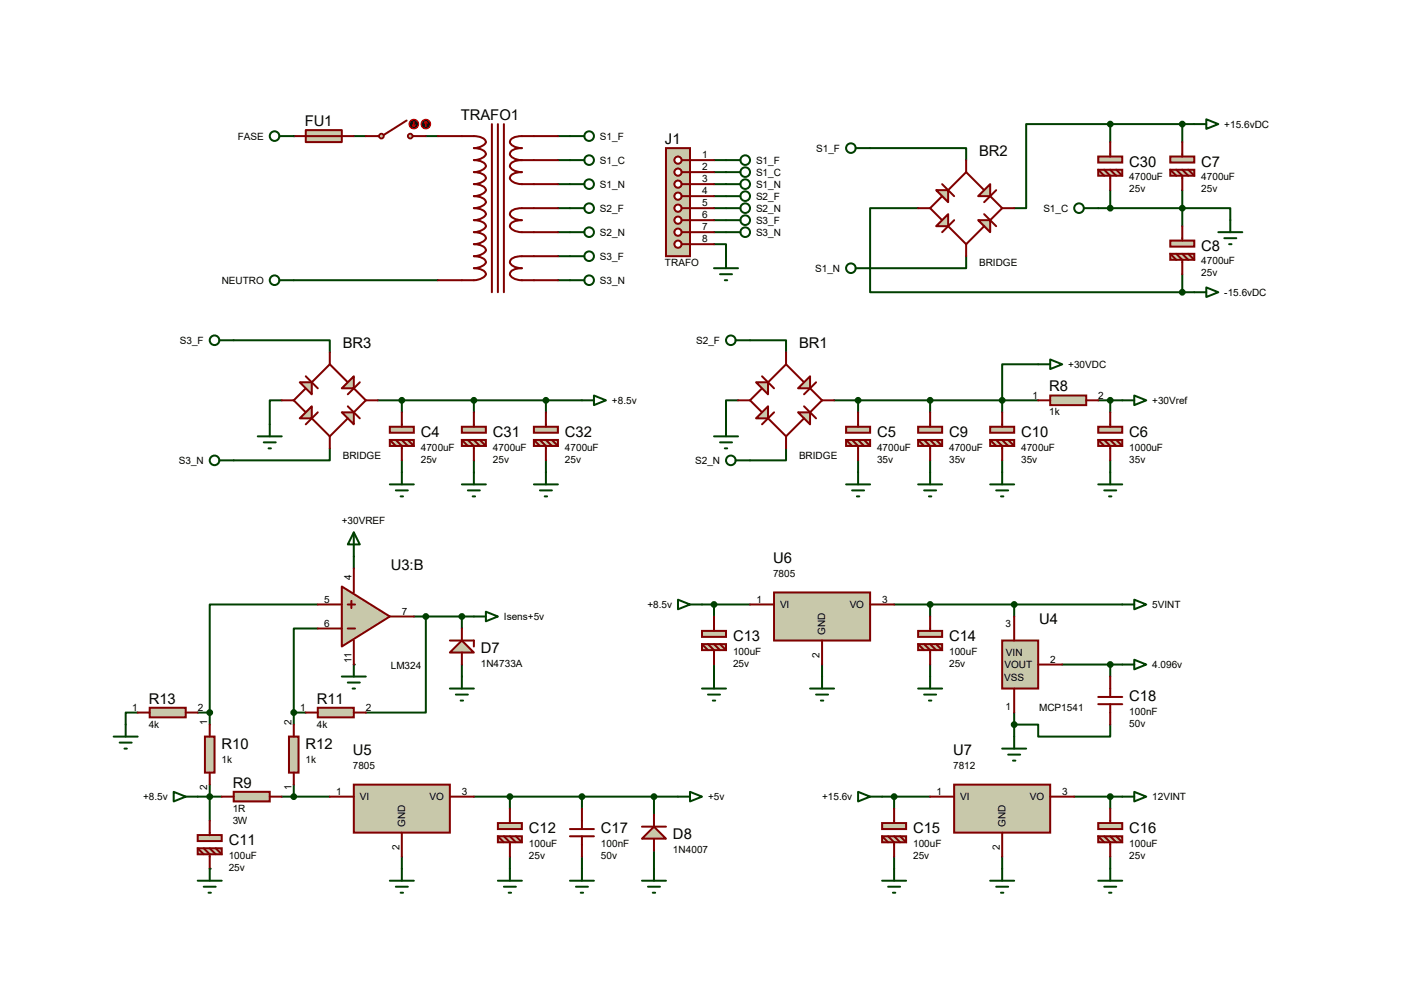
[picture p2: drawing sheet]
<svg xmlns="http://www.w3.org/2000/svg" width="297mm" height="210mm" viewBox="0 0 297 210" stroke-linecap="round" stroke-linejoin="round" font-family="sans-serif">
<circle cx="62.1" cy="28.8" r=".21" fill="#004000"/>
<g fill="none" stroke="#004000" stroke-width=".42">
<path d="M74.8 28.8h2.6M184.1 31.3h20.3v2.6M252.6 26.2h-2.5v3.9M194.2 44h-10.1v17.8h66M204.4 54.2v2.5h-20.3M250.1 44h10.2v2.6M250.1 40.2v7.6M250.1 58v3.8M158.7 72h7.6v2.5M219.6 77h-7.6v7.7h7.6M250.1 61.8h2.5M156.1 84.7h-2.5v5"/>
<path d="M166.3 94.8v2.6h-7.6M232.3 84.7h5.1M234.9 84.7v2.5M234.9 97.4v2.5M74.8 117.7v2.5M29.1 150.7h-2.5v2.5M62.1 165.9v2.6h-2.5"/>
</g>
<circle cx="74.8" cy="140.5" r=".21" fill="#004000"/>
<path d="M67.2 132.9h-5.1v17.8M67.2 127.8h-22.8v22.9M87.5 130.4h2.6v20.3h-12.7M41.8 150.7h2.6M44.4 150.7v2.5M62.1 150.7v2.5M62.1 150.7h2.6M41.8 168.5h5.1M44.4 165.9v7.7M62.1 168.5h7.7M100.2 168.5h7.7v2.5M143.4 168.5h-5.1v3.8" fill="none" stroke="#004000" stroke-width=".42"/>
<circle cx="44.4" cy="183.7" r=".21" fill="#004000"/>
<g fill="none" stroke="#004000" stroke-width=".42">
<path d="M90.1 28.8h2.5M118 28.8h2.6M118 38.9h2.6M118 33.9h2.6M151 38.9h2.6M151 33.9h2.6M151 36.4h2.6M234.9 26.2h-17.8v17.8h-2.6M234.9 26.2v3.9M234.9 26.2h15.2M62.1 59.3h30.5M118 59.3h2.6"/>
<path d="M118 49.1h2.6M118 44h2.6M118 54.2h2.6M151 51.6h2.6v2.6M151 49.1h2.6M151 44h2.6M151 41.5h2.6M151 46.6h2.6M232.3 44h17.8M234.9 40.2v3.8M49.4 72h20.4v2.5M59.6 84.7h-2.5v5"/>
<path d="M69.8 94.8v2.6h-20.4M79.9 84.7h43.2M85 84.7v2.5M85 97.4v2.5M100.2 84.7v2.5M100.2 97.4v2.5M115.5 84.7v2.5M115.5 97.4v2.5M176.4 84.7h35.6v2.5M181.5 84.7v2.5M181.5 97.4v2.5M196.8 84.7v2.5"/>
<path d="M196.8 97.4v2.5M212 97.4v2.5M90.1 130.4h10.1M97.7 130.4v2.5M148.5 127.8h10.2M151 127.8v2.6M189.1 127.8h48.3M196.8 127.8v2.6M214.5 127.8v2.6M97.7 140.5v2.6M151 140.5v2.6M173.9 140.5v2.6"/>
<path d="M196.8 140.5v2.6M214.5 153.2h5.1v2.6h15.3v-2.6M214.5 150.7v5.1M224.7 140.5h12.7M234.9 140.5v2.6M107.9 168.5h30.4M123.1 168.5v2.5M138.3 179.9v3.8M186.6 168.5h10.2M189.1 168.5v2.5M227.2 168.5h10.2M234.9 168.5v2.5"/>
<path d="M85 181.2v2.5M107.9 181.2v2.5M123.1 181.2v2.5M189.1 181.2v2.5M212 181.2v2.5M234.9 181.2v2.5"/>
</g>
<path d="M64.7 27.5h7.6v2.6h-7.6z" fill="#c8c8aa" stroke="#800000" stroke-width=".42"/>
<path d="M62.1 28.8h12.7" fill="none" stroke="#800000" stroke-width=".42"/>
<g fill="none" stroke="#004000" stroke-width=".42">
<path d="M59.1 28.8h3M59.1 59.3h3"/>
<circle cx="58.1" cy="28.8" r="1.02"/>
<circle cx="58.1" cy="59.3" r="1.02"/>
</g>
<g fill="#c8c8aa" stroke="#800000" stroke-width=".38">
<circle cx="86.8" cy="28.8" r=".51"/>
<circle cx="80.7" cy="28.8" r=".51"/>
</g>
<path d="M77.4 28.8h2.8M86 25.5l-4.8 3M87.3 28.8h2.8" fill="none" stroke="#800000" stroke-width=".42"/>
<circle cx="87.5" cy="26.2" r="1.02" fill="#400000" stroke="#f00" stroke-width=".21"/>
<path d="M87.3 26.5l.2 .3M87.5 25.7v1.1M87.8 26.5l-.3 .3" fill="none" stroke="#f00" stroke-width=".21"/>
<circle cx="90.1" cy="26.2" r="1.02" fill="#400000" stroke="#f00" stroke-width=".21"/>
<path d="M90.1 25.7l-.3 .3M90.1 25.7l.2 .3M90.1 25.7v1.1" fill="none" stroke="#f00" stroke-width=".21"/>
<g fill="none" stroke="#004000" stroke-width=".42">
<path d="M120.6 28.8h3M120.6 33.9h3M120.6 38.9h3M181 31.3h3.1M120.6 44h3M120.6 49.1h3M181 56.7h3.1M229.3 44h3M155.6 72h3.1M155.6 97.4h3.1"/>
<circle cx="124.6" cy="33.9" r="1.02"/>
<circle cx="124.6" cy="38.9" r="1.02"/>
<circle cx="124.6" cy="28.8" r="1.02"/>
<circle cx="180" cy="31.3" r="1.02"/>
<circle cx="124.6" cy="49.1" r="1.02"/>
<circle cx="124.6" cy="44" r="1.02"/>
<circle cx="180" cy="56.7" r="1.02"/>
<circle cx="228.3" cy="44" r="1.02"/>
<circle cx="154.6" cy="72" r="1.02"/>
<circle cx="154.6" cy="97.4" r="1.02"/>
</g>
<path d="M168.8 87.2h2.6v2.5z" fill="#c8c8aa" stroke="#800000" stroke-width=".42"/>
<path d="M161.2 79.6l2.5 2.5M161.2 82.1l-2.5 2.6 2.5 2.5M162.5 80.9l3.8-3.9 3.8 3.9M162.5 88.5l3.8 3.8 3.8-3.8M163.7 87.2l-2.5 2.5M170.1 85.9l2.5 2.6M171.4 82.1l2.5 2.6-2.5 2.5M172.6 80.9l-2.5 2.5" fill="none" stroke="#800000" stroke-width=".42"/>
<g fill="#c8c8aa" stroke="#800000" stroke-width=".42">
<path d="M171.4 79.6v2.5h-2.6z"/>
<path d="M159.9 80.9h2.6v2.5z"/>
<path d="M159.9 88.5l2.6-2.6v2.6z"/>
</g>
<path d="M166.3 74.5v2.5M156.1 84.7h2.6M166.3 92.3v2.5M173.9 84.7h2.5" fill="none" stroke="#800000" stroke-width=".42"/>
<path d="M151 92.3h5.1M152.3 93.6h2.6M153.3 94.8h.5M153.6 89.7v2.6M181.5 99.9v2.5M179 102.4h5.1M180.3 103.7h2.5M181.3 105h.5" fill="none" stroke="#004000" stroke-width=".42"/>
<path d="M222.2 83.7h7.6v2h-7.6z" fill="#c8c8aa" stroke="#800000" stroke-width=".42"/>
<path d="M219.6 84.7h2.6M229.8 84.7h2.5" fill="none" stroke="#800000" stroke-width=".42"/>
<g fill="#c8c8aa" stroke="#800000" stroke-width=".42">
<path d="M232.3 90.3h5.1v1.2h-5.1z"/>
<path d="M232.3 93h5.1v1.3h-5.1z"/>
</g>
<path d="M232.3 93l1.3 1.3M233.6 93l1.3 1.3v3.1M234.9 87.2v3.1M234.9 93l1.2 1.3M236.1 93l1.3 1.3" fill="none" stroke="#800000" stroke-width=".42"/>
<path d="M219.6 77h2.6M222.2 76l2.5 1-2.5 1.1zM234.9 99.9v2.5M237.4 84.7h2.5M239.9 83.7l2.6 1-2.6 1zM232.3 102.4h5.1M233.6 103.7h2.5M234.6 105h.5" fill="none" stroke="#004000" stroke-width=".42"/>
<circle cx="234.9" cy="84.7" r=".51" fill="#004000" stroke="#004000" stroke-width=".42"/>
<path d="M206.9 46.6h2.6v2.5z" fill="#c8c8aa" stroke="#800000" stroke-width=".42"/>
<path d="M199.3 38.9l2.5 2.6M199.3 41.5l-2.5 2.5 2.5 2.6M200.6 40.2l3.8-3.8 3.8 3.8M200.6 47.8l3.8 3.8 3.8-3.8M201.8 46.6l-2.5 2.5M208.2 45.3l2.5 2.5M209.5 41.5l2.5 2.5-2.5 2.6M210.7 40.2l-2.5 2.6" fill="none" stroke="#800000" stroke-width=".42"/>
<g fill="#c8c8aa" stroke="#800000" stroke-width=".42">
<path d="M209.5 38.9v2.6h-2.6z"/>
<path d="M198 40.2h2.6v2.6z"/>
<path d="M198 47.8l2.6-2.5v2.5z"/>
</g>
<path d="M204.4 33.9v2.5M194.2 44h2.6M204.4 51.6v2.6M212 44h2.5" fill="none" stroke="#800000" stroke-width=".42"/>
<g fill="#c8c8aa" stroke="#800000" stroke-width=".42">
<path d="M247.6 33.1h5v1.3h-5z"/>
<path d="M247.6 35.9h5v1.3h-5z"/>
</g>
<path d="M247.6 35.9l1.2 1.3M248.8 35.9l1.3 1.3v3M250.1 30.1v3M250.1 35.9l1.3 1.3M251.4 35.9l1.2 1.3" fill="none" stroke="#800000" stroke-width=".42"/>
<g fill="#c8c8aa" stroke="#800000" stroke-width=".42">
<path d="M247.6 50.9h5v1.3h-5z"/>
<path d="M247.6 53.7h5v1.2h-5z"/>
</g>
<path d="M247.6 53.7l1.2 1.2M248.8 53.7l1.3 1.2v3.1M250.1 47.8v3.1M250.1 53.7l1.3 1.2M251.4 53.7l1.2 1.2" fill="none" stroke="#800000" stroke-width=".42"/>
<g fill="#004000" stroke="#004000" stroke-width=".42">
<circle cx="250.1" cy="44" r=".51"/>
<circle cx="250.1" cy="26.2" r=".51"/>
<circle cx="250.1" cy="61.8" r=".51"/>
<circle cx="212" cy="84.7" r=".51"/>
</g>
<g fill="none" stroke="#004000" stroke-width=".42">
<path d="M252.6 26.2h2.6M255.2 25.2l2.5 1-2.5 1.1zM257.7 49.1h5.1M259 50.4h2.5M260 51.6h.5M260.3 46.6v2.5M252.6 61.8h2.6M255.2 60.8l2.5 1-2.5 1zM196.8 99.9v2.5M212 99.9v2.5M194.2 102.4h5.1M195.5 103.7h2.5"/>
<path d="M196.5 105h.5M209.5 102.4h5M210.7 103.7h2.6M211.8 105h.5"/>
</g>
<g fill="#c8c8aa" stroke="#800000" stroke-width=".42">
<path d="M41.8 176.6h5.1v1.3h-5.1z"/>
<path d="M41.8 179.4h5.1v1.3h-5.1z"/>
</g>
<path d="M41.8 179.4l1.3 1.3M43.1 179.4l1.3 1.3v3M44.4 173.6v3M44.4 179.4l1.2 1.3M45.6 179.4l1.3 1.3" fill="none" stroke="#800000" stroke-width=".42"/>
<path d="M49.4 167.5h7.7v2h-7.7z" fill="#c8c8aa" stroke="#800000" stroke-width=".42"/>
<path d="M46.9 168.5h2.5M57.1 168.5h2.5" fill="none" stroke="#800000" stroke-width=".42"/>
<circle cx="62.1" cy="168.5" r=".51" fill="#004000" stroke="#004000" stroke-width=".42"/>
<path d="M74.8 112.6l1.3 2.5h-2.5zM74.8 112.6v5.1" fill="none" stroke="#004000" stroke-width=".42"/>
<path d="M43.3 155.8h2.1v7.6h-2.1z" fill="#c8c8aa" stroke="#800000" stroke-width=".42"/>
<path d="M44.4 153.2v2.6M44.4 163.4v2.5" fill="none" stroke="#800000" stroke-width=".42"/>
<path d="M67.2 149.7h7.6v2h-7.6z" fill="#c8c8aa" stroke="#800000" stroke-width=".42"/>
<path d="M64.7 150.7h2.5M74.8 150.7h2.6" fill="none" stroke="#800000" stroke-width=".42"/>
<path d="M61.1 155.8h2.1v7.6h-2.1z" fill="#c8c8aa" stroke="#800000" stroke-width=".42"/>
<path d="M62.1 153.2v2.6M62.1 163.4v2.5" fill="none" stroke="#800000" stroke-width=".42"/>
<path d="M31.7 149.7h7.6v2h-7.6z" fill="#c8c8aa" stroke="#800000" stroke-width=".42"/>
<path d="M29.1 150.7h2.6M39.3 150.7h2.5" fill="none" stroke="#800000" stroke-width=".42"/>
<path d="M100.2 130.4h2.6M102.8 129.4l2.5 1-2.5 1zM24 155.8h5.1M25.3 157.1h2.6M26.3 158.3h.5M26.6 153.2v2.6M72.3 143.1h5.1M73.6 144.4h2.5M74.6 145.6h.5M74.8 140.5v2.6" fill="none" stroke="#004000" stroke-width=".42"/>
<path d="M72.3 124l10.2 6.4-10.2 6.3z" fill="#c8c8aa" stroke="#800000" stroke-width=".42"/>
<path d="M67.2 132.9h5.1M67.2 127.8h5.1M73.6 132.9h1.5M73.6 127.8h1.5M74.3 127.1v1.5M74.8 120.2v5.1M74.8 135.5v5M82.5 130.4h5" fill="none" stroke="#800000" stroke-width=".42"/>
<g fill="#004000" stroke="#004000" stroke-width=".42">
<circle cx="90.1" cy="130.4" r=".51"/>
<circle cx="62.1" cy="150.7" r=".51"/>
<circle cx="44.4" cy="150.7" r=".51"/>
</g>
<g fill="#c8c8aa" stroke="#800000" stroke-width=".42">
<path d="M105.3 174.1h5.1v1.2h-5.1z"/>
<path d="M105.3 176.9h5.1v1.2h-5.1z"/>
</g>
<path d="M105.3 176.9l1.3 1.2M106.6 176.9l1.3 1.2v3.1M107.9 171v3.1M107.9 176.9l1.2 1.2M109.1 176.9l1.3 1.2" fill="none" stroke="#800000" stroke-width=".42"/>
<path d="M36.7 167.5l2.6 1-2.6 1zM39.3 168.5h2.5M143.4 168.5h2.6M146 167.5l2.5 1-2.5 1z" fill="none" stroke="#004000" stroke-width=".42"/>
<circle cx="44.4" cy="168.5" r=".51" fill="#004000" stroke="#004000" stroke-width=".42"/>
<path d="M138.3 174.8l2.6 2.6h-5.1z" fill="#c8c8aa" stroke="#800000" stroke-width=".42"/>
<path d="M135.8 174.8h5.1M138.3 172.3v2.5M138.3 177.4v2.5" fill="none" stroke="#800000" stroke-width=".42"/>
<circle cx="138.3" cy="168.5" r=".51" fill="#004000" stroke="#004000" stroke-width=".42"/>
<path d="M74.8 165.9h20.4v10.2h-20.4z" fill="#c8c8aa" stroke="#800000" stroke-width=".42"/>
<path d="M92.6 28.8h7.6a2.31 2.31 0 0 1 2.6 1.3 2.69 2.69 0 0 1-2.6 1.2 2.31 2.31 0 0 1 2.6 1.3 2.69 2.69 0 0 1-2.6 1.3 2.31 2.31 0 0 1 2.6 1.2 2.69 2.69 0 0 1-2.6 1.3 2.31 2.31 0 0 1 2.6 1.3 2.69 2.69 0 0 1-2.6 1.2 2.31 2.31 0 0 1 2.6 1.3 2.69 2.69 0 0 1-2.6 1.3 2.31 2.31 0 0 1 2.6 1.3 2.69 2.69 0 0 1-2.6 1.2 2.31 2.31 0 0 1 2.6 1.3 2.69 2.69 0 0 1-2.6 1.3 2.31 2.31 0 0 1 2.6 1.2 2.69 2.69 0 0 1-2.6 1.3 2.31 2.31 0 0 1 2.6 1.3 2.69 2.69 0 0 1-2.6 1.2 2.31 2.31 0 0 1 2.6 1.3 2.69 2.69 0 0 1-2.6 1.3 2.31 2.31 0 0 1 2.6 1.3 2.69 2.69 0 0 1-2.6 1.2 2.31 2.31 0 0 1 2.6 1.3 2.69 2.69 0 0 1-2.6 1.3h-7.6M104.1 26.2v35.6M105.3 26.2v35.6M106.6 26.2v35.6M110.4 33.9a2.89 2.89 0 0 0-2.5 .9 .9 .9 0 0 0 .7 1.2l1.1 .3 .7 .1a2.89 2.89 0 0 0-2.5 .9 .9 .9 0 0 0 .7 1.2l1.1 .4h.7h7.6M110.4 33.9h7.6M118 28.8h-7.6a2.89 2.89 0 0 0-2.5 .9 .9 .9 0 0 0 .7 1.2l1.1 .4h.7a2.89 2.89 0 0 0-2.5 .9 .9 .9 0 0 0 .7 1.2l1.1 .4 .7 .1M118 44h-7.6a2.89 2.89 0 0 0-2.5 .9 .9 .9 0 0 0 .7 1.2l1.1 .4 .7 .1a2.89 2.89 0 0 0-2.5 .9 .9 .9 0 0 0 .7 1.2l1.1 .3 .7 .1h7.6M118 54.2h-7.6a2.89 2.89 0 0 0-2.5 .9 .9 .9 0 0 0 .7 1.2l1.1 .4h.7a2.89 2.89 0 0 0-2.5 .9 .9 .9 0 0 0 .7 1.2l1.1 .4 .7 .1h7.6M69.8 168.5h5M85 176.1v5.1M95.2 168.5h5" fill="none" stroke="#800000" stroke-width=".42"/>
<circle cx="107.9" cy="168.5" r=".51" fill="#004000" stroke="#004000" stroke-width=".42"/>
<g fill="none" stroke="#004000" stroke-width=".42">
<path d="M41.8 186.3h5.1M43.1 187.5h2.5M44.1 188.8h.5M44.4 183.7v2.6M82.5 186.3h5M83.7 187.5h2.6M84.8 188.8h.5M85 183.7v2.6M105.3 186.3h5.1M106.6 187.5h2.5M107.6 188.8h.5M107.9 183.7v2.6"/>
<path d="M120.6 186.3h5M121.8 187.5h2.6M122.9 188.8h.5M123.1 183.7v2.6M135.8 186.3h5.1M137.1 187.5h2.5M138.1 188.8h.5M138.3 183.7v2.6"/>
</g>
<path d="M140.9 31.3h5.1v22.9h-5.1z" fill="#c8c8aa" stroke="#800000" stroke-width=".42"/>
<path d="M144.2 33.9h1.8" fill="none" stroke="#800000" stroke-width=".42"/>
<circle cx="143.4" cy="36.4" r=".76" fill="#fff" stroke="#800000" stroke-width=".42"/>
<path d="M144.2 36.4h1.8" fill="none" stroke="#800000" stroke-width=".42"/>
<circle cx="143.4" cy="38.9" r=".76" fill="#fff" stroke="#800000" stroke-width=".42"/>
<path d="M144.2 38.9h1.8" fill="none" stroke="#800000" stroke-width=".42"/>
<circle cx="143.4" cy="41.5" r=".76" fill="#fff" stroke="#800000" stroke-width=".42"/>
<path d="M144.2 41.5h1.8" fill="none" stroke="#800000" stroke-width=".42"/>
<circle cx="143.4" cy="44" r=".76" fill="#fff" stroke="#800000" stroke-width=".42"/>
<path d="M144.2 44h1.8" fill="none" stroke="#800000" stroke-width=".42"/>
<circle cx="143.4" cy="46.6" r=".76" fill="#fff" stroke="#800000" stroke-width=".42"/>
<path d="M144.2 46.6h1.8" fill="none" stroke="#800000" stroke-width=".42"/>
<circle cx="143.4" cy="49.1" r=".76" fill="#fff" stroke="#800000" stroke-width=".42"/>
<path d="M144.2 49.1h1.8" fill="none" stroke="#800000" stroke-width=".42"/>
<circle cx="143.4" cy="51.6" r=".76" fill="#fff" stroke="#800000" stroke-width=".42"/>
<path d="M144.2 51.6h1.8" fill="none" stroke="#800000" stroke-width=".42"/>
<circle cx="143.4" cy="33.9" r=".76" fill="#fff" stroke="#800000" stroke-width=".42"/>
<path d="M146 33.9h5M146 36.4h5M146 38.9h5M146 41.5h5M146 44h5M146 46.6h5M146 49.1h5M146 51.6h5" fill="none" stroke="#800000" stroke-width=".42"/>
<g fill="none" stroke="#004000" stroke-width=".42">
<path d="M120.6 59.3h3M120.6 54.2h3M151 56.7h5.1M152.3 58h2.6M153.3 59.3h.5M153.6 54.2v2.5M46.4 72h3M46.4 97.4h3"/>
<circle cx="124.6" cy="59.3" r="1.02"/>
<circle cx="124.6" cy="54.2" r="1.02"/>
<circle cx="45.4" cy="72" r="1.02"/>
<circle cx="45.4" cy="97.4" r="1.02"/>
</g>
<path d="M72.3 87.2h2.5v2.5z" fill="#c8c8aa" stroke="#800000" stroke-width=".42"/>
<path d="M64.7 79.6l2.5 2.5M64.7 82.1l-2.6 2.6 2.6 2.5M66 80.9l3.8-3.9 3.8 3.9M66 88.5l3.8 3.8 3.8-3.8M67.2 87.2l-2.5 2.5M73.6 85.9l2.5 2.6M74.8 82.1l2.6 2.6-2.6 2.5M76.1 80.9l-2.5 2.5" fill="none" stroke="#800000" stroke-width=".42"/>
<g fill="#c8c8aa" stroke="#800000" stroke-width=".42">
<path d="M72.3 82.1l2.5-2.5v2.5z"/>
<path d="M63.4 80.9h2.6v2.5z"/>
<path d="M63.4 88.5l2.6-2.6v2.6z"/>
</g>
<path d="M69.8 74.5v2.5M59.6 84.7h2.5M69.8 92.3v2.5M77.4 84.7h2.5" fill="none" stroke="#800000" stroke-width=".42"/>
<path d="M54.5 92.3h5.1M55.8 93.6h2.5M56.8 94.8h.5M57.1 89.7v2.6M85 99.9v2.5M123.1 84.7h2.5M125.6 83.7l2.6 1-2.6 1zM82.5 102.4h5M83.7 103.7h2.6M84.8 105h.5" fill="none" stroke="#004000" stroke-width=".42"/>
<g fill="#c8c8aa" stroke="#800000" stroke-width=".42">
<path d="M148.5 133.4h5.1v1.3h-5.1z"/>
<path d="M148.5 136.2h5.1v1.3h-5.1z"/>
</g>
<path d="M148.5 136.2l1.3 1.3M149.8 136.2l1.2 1.3v3M151 130.4v3M151 136.2l1.3 1.3M152.3 136.2l1.3 1.3" fill="none" stroke="#800000" stroke-width=".42"/>
<g fill="#c8c8aa" stroke="#800000" stroke-width=".42">
<path d="M194.2 133.4h5.1v1.3h-5.1z"/>
<path d="M194.2 136.2h5.1v1.3h-5.1z"/>
</g>
<path d="M194.2 136.2l1.3 1.3M195.5 136.2l1.3 1.3v3M196.8 130.4v3M196.8 136.2l1.2 1.3M198 136.2l1.3 1.3" fill="none" stroke="#800000" stroke-width=".42"/>
<path d="M237.4 127.8h2.5M239.9 126.8l2.6 1-2.6 1.1z" fill="none" stroke="#004000" stroke-width=".42"/>
<path d="M163.7 125.3h20.4v10.2h-20.4z" fill="#c8c8aa" stroke="#800000" stroke-width=".42"/>
<path d="M158.7 127.8h5M173.9 135.5v5M184.1 127.8h5" fill="none" stroke="#800000" stroke-width=".42"/>
<g fill="#004000" stroke="#004000" stroke-width=".42">
<circle cx="196.8" cy="127.8" r=".51"/>
<circle cx="151" cy="127.8" r=".51"/>
</g>
<g fill="none" stroke="#004000" stroke-width=".42">
<path d="M143.4 126.8l2.6 1-2.6 1.1zM146 127.8h2.5M148.5 145.6h5.1M149.8 146.9h2.5M150.8 148.2h.5M151 143.1v2.5M171.4 145.6h5M172.6 146.9h2.6M173.7 148.2h.5M173.9 143.1v2.5M194.2 145.6h5.1M195.5 146.9h2.5"/>
<path d="M196.5 148.2h.5M196.8 143.1v2.5"/>
</g>
<g fill="#c8c8aa" stroke="#800000" stroke-width=".42">
<path d="M186.6 174.1h5.1v1.2h-5.1z"/>
<path d="M186.6 176.9h5.1v1.2h-5.1z"/>
</g>
<path d="M186.6 176.9l1.3 1.2M187.9 176.9l1.2 1.2v3.1M189.1 171v3.1M189.1 176.9l1.3 1.2M190.4 176.9l1.3 1.2" fill="none" stroke="#800000" stroke-width=".42"/>
<g fill="#c8c8aa" stroke="#800000" stroke-width=".42">
<path d="M232.3 174.1h5.1v1.2h-5.1z"/>
<path d="M232.3 176.9h5.1v1.2h-5.1z"/>
</g>
<path d="M232.3 176.9l1.3 1.2M233.6 176.9l1.3 1.2v3.1M234.9 171v3.1M234.9 176.9l1.2 1.2M236.1 176.9l1.3 1.2" fill="none" stroke="#800000" stroke-width=".42"/>
<g fill="none" stroke="#004000" stroke-width=".42">
<path d="M181.5 167.5l2.6 1-2.6 1zM184.1 168.5h2.5M237.4 168.5h2.5M239.9 167.5l2.6 1-2.6 1zM186.6 186.3h5.1M187.9 187.5h2.5M188.9 188.8h.5M189.1 183.7v2.6M209.5 186.3h5M210.7 187.5h2.6M211.8 188.8h.5M212 183.7v2.6"/>
<path d="M232.3 186.3h5.1M233.6 187.5h2.5M234.6 188.8h.5M234.9 183.7v2.6"/>
</g>
<path d="M201.8 165.9h20.4v10.2h-20.4z" fill="#c8c8aa" stroke="#800000" stroke-width=".42"/>
<path d="M196.8 168.5h5M212 176.1v5.1M222.2 168.5h5" fill="none" stroke="#800000" stroke-width=".42"/>
<g fill="#004000" stroke="#004000" stroke-width=".42">
<circle cx="189.1" cy="168.5" r=".51"/>
<circle cx="234.9" cy="168.5" r=".51"/>
</g>
<path d="M212 135.5h7.6v10.1h-7.6z" fill="#c8c8aa" stroke="#800000" stroke-width=".42"/>
<path d="M214.5 130.4v5.1M214.5 145.6v5.1M219.6 140.5h5.1" fill="none" stroke="#800000" stroke-width=".42"/>
<path d="M239.9 139.5l2.6 1-2.6 1.1zM212 158.3h5.1M213.3 159.6h2.5M214.5 155.8v2.5M237.4 140.5h2.5M214.3 160.9h.5" fill="none" stroke="#004000" stroke-width=".42"/>
<circle cx="214.5" cy="127.8" r=".51" fill="#004000" stroke="#004000" stroke-width=".42"/>
<path d="M95.2 138l2.5-2.5 2.5 2.5z" fill="#c8c8aa" stroke="#800000" stroke-width=".42"/>
<path d="M95.2 135.5h5v1.2M97.7 132.9v2.6M97.7 138v2.5M232.3 148.9h5.1M232.3 147.4h5.1M234.9 143.1v4.3M234.9 148.9v4.3M120.6 176.9h5M120.6 175.3h5M123.1 171v4.3M123.1 176.9v4.3" fill="none" stroke="#800000" stroke-width=".42"/>
<g fill="#004000" stroke="#004000" stroke-width=".42">
<circle cx="97.7" cy="130.4" r=".51"/>
<circle cx="123.1" cy="168.5" r=".51"/>
<circle cx="234.9" cy="140.5" r=".51"/>
<circle cx="214.5" cy="153.2" r=".51"/>
</g>
<path d="M95.2 145.6h5M96.4 146.9h2.6M97.5 148.2h.5M97.7 143.1v2.5" fill="none" stroke="#004000" stroke-width=".42"/>
<g fill="#c8c8aa" stroke="#800000" stroke-width=".42">
<path d="M82.5 90.3h5v1.2h-5z"/>
<path d="M82.5 93h5v1.3h-5z"/>
</g>
<path d="M82.5 93l1.2 1.3M83.7 93l1.3 1.3v3.1M85 87.2v3.1M85 93l1.3 1.3M86.3 93l1.2 1.3" fill="none" stroke="#800000" stroke-width=".42"/>
<g fill="#c8c8aa" stroke="#800000" stroke-width=".42">
<path d="M179 90.3h5.1v1.2h-5.1z"/>
<path d="M179 93h5.1v1.3h-5.1z"/>
</g>
<path d="M179 93l1.3 1.3M180.3 93l1.2 1.3v3.1M181.5 87.2v3.1M181.5 93l1.3 1.3M182.8 93l1.3 1.3" fill="none" stroke="#800000" stroke-width=".42"/>
<g fill="#c8c8aa" stroke="#800000" stroke-width=".42">
<path d="M194.2 90.3h5.1v1.2h-5.1z"/>
<path d="M194.2 93h5.1v1.3h-5.1z"/>
</g>
<path d="M194.2 93l1.3 1.3M195.5 93l1.3 1.3v3.1M196.8 87.2v3.1M196.8 93l1.2 1.3M198 93l1.3 1.3" fill="none" stroke="#800000" stroke-width=".42"/>
<g fill="#c8c8aa" stroke="#800000" stroke-width=".42">
<path d="M209.5 90.3h5v1.2h-5z"/>
<path d="M209.5 93h5v1.3h-5z"/>
</g>
<path d="M209.5 93l1.2 1.3M210.7 93l1.3 1.3v3.1M212 87.2v3.1M212 93l1.3 1.3M213.3 93l1.2 1.3" fill="none" stroke="#800000" stroke-width=".42"/>
<g fill="#004000" stroke="#004000" stroke-width=".42">
<circle cx="196.8" cy="84.7" r=".51"/>
<circle cx="181.5" cy="84.7" r=".51"/>
<circle cx="85" cy="84.7" r=".51"/>
</g>
<g fill="#c8c8aa" stroke="#800000" stroke-width=".42">
<path d="M232.3 33.1h5.1v1.3h-5.1z"/>
<path d="M232.3 35.9h5.1v1.3h-5.1z"/>
</g>
<path d="M232.3 35.9l1.3 1.3M233.6 35.9l1.3 1.3v3M234.9 30.1v3M234.9 35.9l1.2 1.3M236.1 35.9l1.3 1.3" fill="none" stroke="#800000" stroke-width=".42"/>
<g fill="#004000" stroke="#004000" stroke-width=".42">
<circle cx="234.9" cy="44" r=".51"/>
<circle cx="234.9" cy="26.2" r=".51"/>
</g>
<path d="M100.2 99.9v2.5M97.7 102.4h5.1M99 103.7h2.5M100 105h.5" fill="none" stroke="#004000" stroke-width=".42"/>
<g fill="#c8c8aa" stroke="#800000" stroke-width=".42">
<path d="M97.7 90.3h5.1v1.2h-5.1z"/>
<path d="M97.7 93h5.1v1.3h-5.1z"/>
</g>
<path d="M97.7 93l1.3 1.3M99 93l1.2 1.3v3.1M100.2 87.2v3.1M100.2 93l1.3 1.3M101.5 93l1.3 1.3" fill="none" stroke="#800000" stroke-width=".42"/>
<path d="M115.5 99.9v2.5M112.9 102.4h5.1M114.2 103.7h2.6M115.2 105h.5" fill="none" stroke="#004000" stroke-width=".42"/>
<g fill="#c8c8aa" stroke="#800000" stroke-width=".42">
<path d="M112.9 90.3h5.1v1.2h-5.1z"/>
<path d="M112.9 93h5.1v1.3h-5.1z"/>
</g>
<path d="M112.9 93l1.3 1.3M114.2 93l1.3 1.3v3.1M115.5 87.2v3.1M115.5 93l1.3 1.3M116.8 93l1.2 1.3" fill="none" stroke="#800000" stroke-width=".42"/>
<g fill="#004000" stroke="#004000" stroke-width=".42">
<circle cx="115.5" cy="84.7" r=".51"/>
<circle cx="100.2" cy="84.7" r=".51"/>
</g>
<g fill="none" stroke="#004000" stroke-width=".42">
<path d="M153.6 33.9h3M153.6 36.4h3M153.6 38.9h3M153.6 41.5h3M153.6 44h3M153.6 46.6h3M153.6 49.1h3"/>
<circle cx="157.6" cy="36.4" r="1.02"/>
<circle cx="157.6" cy="33.9" r="1.02"/>
<circle cx="157.6" cy="38.9" r="1.02"/>
<circle cx="157.6" cy="46.6" r="1.02"/>
<circle cx="157.6" cy="41.5" r="1.02"/>
<circle cx="157.6" cy="44" r="1.02"/>
<circle cx="157.6" cy="49.1" r="1.02"/>
</g>
<g font-size="3.1">
<text x="64.5" y="26.6">FU1</text>
<text x="97.5" y="25.4">TRAFO1</text>
<text x="140.7" y="30.4">J1</text>
<text x="207.1" y="33">BR2</text>
<text x="238.9" y="35.2">C30</text>
<text x="254.1" y="35.2">C7</text>
<text x="254.1" y="53">C8</text>
<text x="72.5" y="73.6">BR3</text>
<text x="169" y="73.6">BR1</text>
<text x="222" y="82.8">R8</text>
<text x="89" y="92.4">C4</text>
<text x="104.3" y="92.4">C31</text>
<text x="119.5" y="92.4">C32</text>
<text x="185.5" y="92.4">C5</text>
<text x="200.8" y="92.4">C9</text>
<text x="216" y="92.4">C10</text>
<text x="238.9" y="92.4">C6</text>
<text x="163.5" y="119">U6</text>
<text x="82.7" y="120.6">U3:B</text>
<text x="155.1" y="135.6">C13</text>
<text x="200.8" y="135.6">C14</text>
<text x="219.8" y="132">U4</text>
<text x="101.7" y="138.1">D7</text>
<text x="31.5" y="148.8">R13</text>
<text x="67" y="148.8">R11</text>
<text x="238.9" y="148.3">C18</text>
<text x="46.9" y="158.4">R10</text>
<text x="64.6" y="158.4">R12</text>
<text x="74.6" y="159.7">U5</text>
<text x="201.6" y="159.7">U7</text>
<text x="49.2" y="166.6">R9</text>
<text x="48.4" y="178.7">C11</text>
<text x="111.9" y="176.2">C12</text>
<text x="127.1" y="176.2">C17</text>
<text x="142.4" y="177.5">D8</text>
<text x="193.2" y="176.2">C15</text>
<text x="238.9" y="176.2">C16</text>
</g>
<g font-size="2.1">
<text x="50.3" y="29.5">FASE</text>
<text x="126.9" y="29.5">S1_F</text>
<text x="259" y="27">+15.6vDC</text>
<text x="126.9" y="34.6">S1_C</text>
<text x="148.5" y="33.5">1</text>
<text x="159.9" y="34.6">S1_F</text>
<text x="172.7" y="32.1">S1_F</text>
<text x="126.9" y="39.7">S1_N</text>
<text x="148.5" y="36">2</text>
<text x="148.5" y="38.6">3</text>
<text x="148.5" y="41.1">4</text>
<text x="159.9" y="37.2">S1_C</text>
<text x="159.9" y="39.7">S1_N</text>
<text x="238.9" y="38.1">4700uF</text>
<text x="238.9" y="40.7">25v</text>
<text x="254.1" y="38.1">4700uF</text>
<text x="254.1" y="40.7">25v</text>
<text x="126.9" y="44.8">S2_F</text>
<text x="148.5" y="43.6">5</text>
<text x="148.5" y="46.2">6</text>
<text x="159.9" y="42.2">S2_F</text>
<text x="159.9" y="44.8">S2_N</text>
<text x="159.9" y="47.3">S3_F</text>
<text x="220.7" y="44.8">S1_C</text>
<text x="126.9" y="49.9">S2_N</text>
<text x="148.5" y="48.7">7</text>
<text x="148.5" y="51.3">8</text>
<text x="159.9" y="49.9">S3_N</text>
<text x="126.9" y="54.9">S3_F</text>
<text x="140.7" y="56.3">TRAFO</text>
<text x="172.5" y="57.5">S1_N</text>
<text x="207.1" y="56.3">BRIDGE</text>
<text x="254.1" y="55.9">4700uF</text>
<text x="254.1" y="58.5">25v</text>
<text x="46.9" y="60">NEUTRO</text>
<text x="126.9" y="60">S3_N</text>
<text x="259" y="62.6">-15.6vDC</text>
<text x="38.1" y="72.7">S3_F</text>
<text x="147.3" y="72.7">S2_F</text>
<text x="226" y="77.8">+30VDC</text>
<text x="129.5" y="85.4">+8.5v</text>
<text x="218.4" y="84.3">1</text>
<text x="222" y="87.8">1k</text>
<text x="232.3" y="84.3">2</text>
<text x="243.8" y="85.4">+30Vref</text>
<text x="89" y="95.3">4700uF</text>
<text x="104.3" y="95.3">4700uF</text>
<text x="119.5" y="95.3">4700uF</text>
<text x="185.5" y="95.3">4700uF</text>
<text x="200.8" y="95.3">4700uF</text>
<text x="216" y="95.3">4700uF</text>
<text x="238.9" y="95.3">1000uF</text>
<text x="37.8" y="98.1">S3_N</text>
<text x="72.5" y="97">BRIDGE</text>
<text x="89" y="97.8">25v</text>
<text x="104.3" y="97.8">25v</text>
<text x="119.5" y="97.8">25v</text>
<text x="147.1" y="98.1">S2_N</text>
<text x="169" y="97">BRIDGE</text>
<text x="185.5" y="97.8">35v</text>
<text x="200.8" y="97.8">35v</text>
<text x="216" y="97.8">35v</text>
<text x="238.9" y="97.8">35v</text>
<text x="72.3" y="110.8">+30VREF</text>
<text x="74.3" y="122.8" transform="rotate(-90 74.3 122.8)">4</text>
<text x="163.5" y="122">7805</text>
<text x="68.6" y="127.5">5</text>
<text x="85" y="130">7</text>
<text x="106.6" y="131.1">Isens+5v</text>
<text x="136.9" y="128.6">+8.5v</text>
<text x="160" y="127.5">1</text>
<text x="165" y="128.6">VI</text>
<text x="179.7" y="128.6">VO</text>
<text x="186.6" y="127.5">3</text>
<text x="243.8" y="128.6">5VINT</text>
<text x="68.6" y="132.5">6</text>
<text x="174.6" y="134.2" transform="rotate(-90 174.6 134.2)">GND</text>
<text x="212.7" y="132.5">3</text>
<text x="74.3" y="140.2" transform="rotate(-90 74.3 140.2)">11</text>
<text x="82.7" y="141.4">LM324</text>
<text x="101.7" y="141">1N4733A</text>
<text x="155.1" y="138.5">100uF</text>
<text x="155.1" y="141">25v</text>
<text x="173.4" y="139.2" transform="rotate(-90 173.4 139.2)">2</text>
<text x="200.8" y="138.5">100uF</text>
<text x="200.8" y="141">25v</text>
<text x="212.4" y="144">VSS</text>
<text x="212.5" y="141.3">VOUT</text>
<text x="212.8" y="138.7">VIN</text>
<text x="222.2" y="140.2">2</text>
<text x="243.8" y="141.3">4.096v</text>
<text x="27.9" y="150.3">1</text>
<text x="31.5" y="153.9">4k</text>
<text x="41.8" y="150.3">2</text>
<text x="43.9" y="153.2" transform="rotate(-90 43.9 153.2)">1</text>
<text x="61.6" y="153.2" transform="rotate(-90 61.6 153.2)">2</text>
<text x="63.5" y="150.3">1</text>
<text x="67" y="153.9">4k</text>
<text x="77.4" y="150.3">2</text>
<text x="212.7" y="150.1">1</text>
<text x="219.8" y="150.3">MCP1541</text>
<text x="238.9" y="151.2">100nF</text>
<text x="238.9" y="153.7">50v</text>
<text x="46.9" y="161.3">1k</text>
<text x="64.6" y="161.3">1k</text>
<text x="43.9" y="167.1" transform="rotate(-90 43.9 167.1)">2</text>
<text x="61.6" y="167.1" transform="rotate(-90 61.6 167.1)">1</text>
<text x="74.6" y="162.6">7805</text>
<text x="201.6" y="162.6">7812</text>
<text x="30.3" y="169.2">+8.5v</text>
<text x="49.2" y="171.7">1R</text>
<text x="71.1" y="168.1">1</text>
<text x="76.1" y="169.2">VI</text>
<text x="90.8" y="169.2">VO</text>
<text x="97.7" y="168.1">3</text>
<text x="149.8" y="169.2">+5v</text>
<text x="173.9" y="169.2">+15.6v</text>
<text x="198.1" y="168.1">1</text>
<text x="203.1" y="169.2">VI</text>
<text x="217.8" y="169.2">VO</text>
<text x="224.7" y="168.1">3</text>
<text x="243.8" y="169.2">12VINT</text>
<text x="49.2" y="174.2">3W</text>
<text x="84.5" y="179.8" transform="rotate(-90 84.5 179.8)">2</text>
<text x="85.7" y="174.8" transform="rotate(-90 85.7 174.8)">GND</text>
<text x="111.9" y="179.1">100uF</text>
<text x="127.1" y="179.1">100nF</text>
<text x="193.2" y="179.1">100uF</text>
<text x="211.5" y="179.8" transform="rotate(-90 211.5 179.8)">2</text>
<text x="212.7" y="174.8" transform="rotate(-90 212.7 174.8)">GND</text>
<text x="238.9" y="179.1">100uF</text>
<text x="48.4" y="181.7">100uF</text>
<text x="48.4" y="184.2">25v</text>
<text x="111.9" y="181.7">25v</text>
<text x="127.1" y="181.7">50v</text>
<text x="142.4" y="180.4">1N4007</text>
<text x="193.2" y="181.7">25v</text>
<text x="238.9" y="181.7">25v</text>
</g>
</svg>
